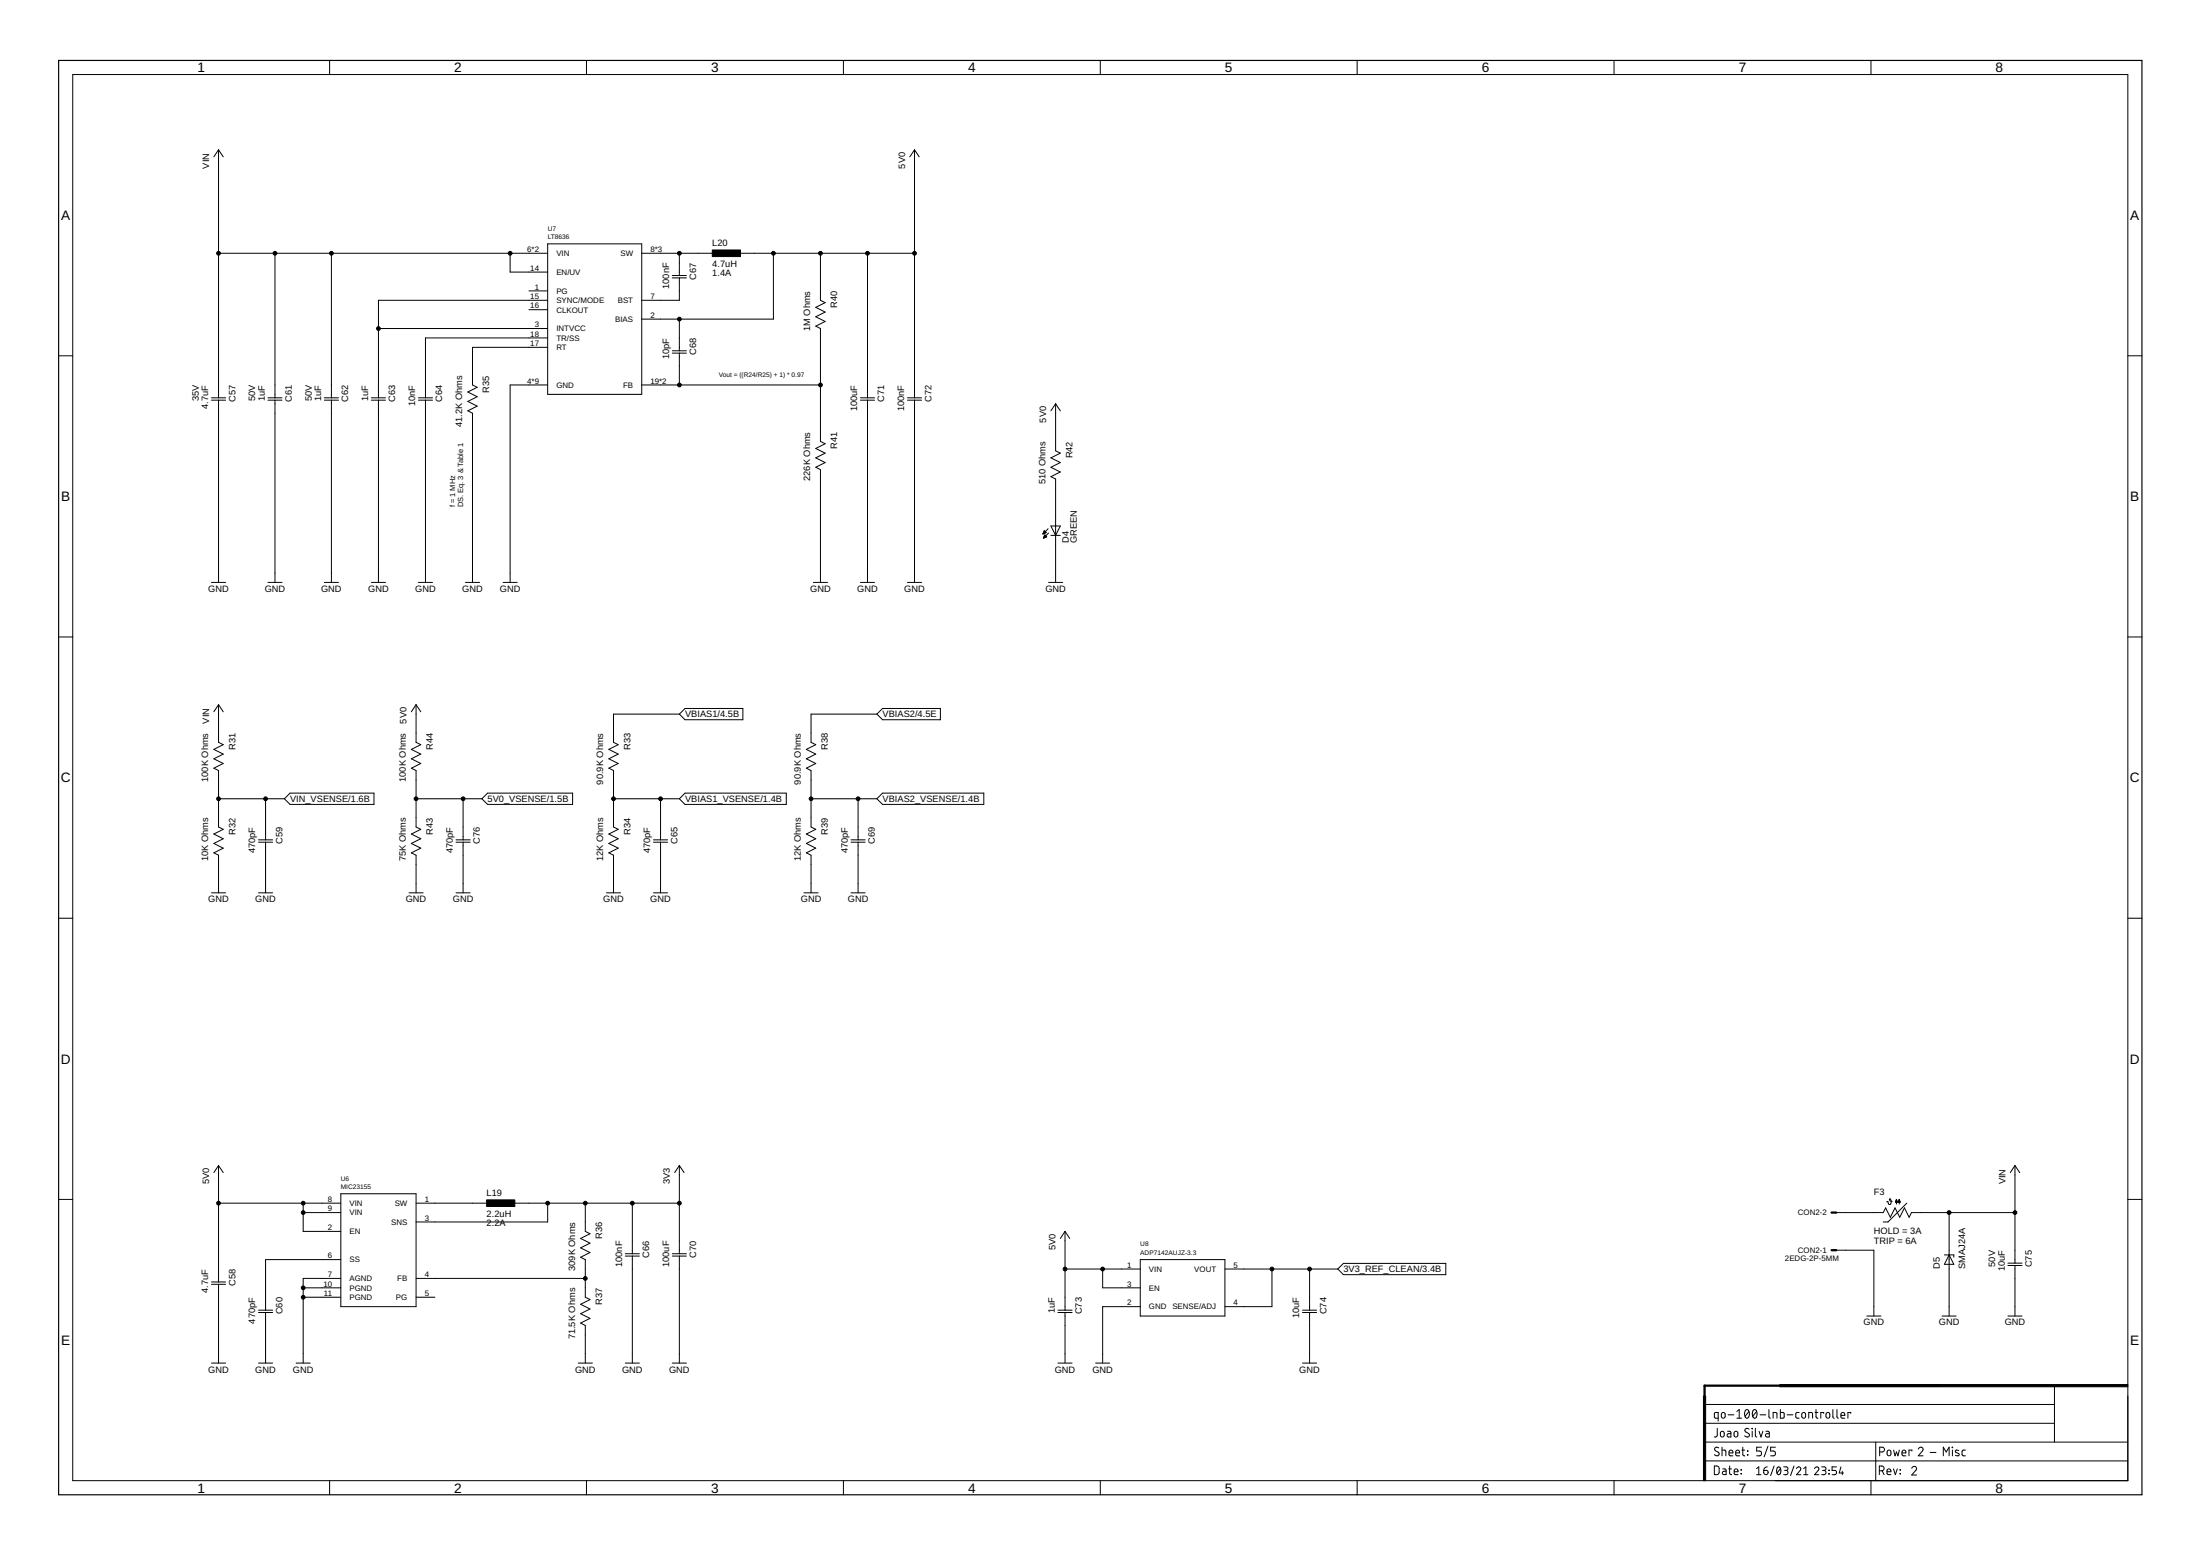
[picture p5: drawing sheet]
<svg xmlns="http://www.w3.org/2000/svg" width="594mm" height="420mm" viewBox="0 0 594 420" stroke-linecap="round" stroke-linejoin="round" font-family="sans-serif">
<g fill="none" stroke="#000" stroke-width=".27">
<path d="M89 16.3v3.8M158.4 16.3v3.8M227.8 16.3v3.8M297.1 16.3v3.8M366.5 16.3v3.8M435.8 16.3v3.8M505.2 16.3v3.8M19.6 20.1h555v379.7h-555zM59 40.4v67M59 40.4l1.3 2M59 40.4l-1.3 2M247 40.4l1.2 2"/>
<path d="M247 40.4l-1.3 2M247 40.4v67M59 68.4h88.9M74.3 68.4v39M89.5 68.4v39M137.8 68.4v5.1h10.1M142.8 78.5h5.1M147.9 65.8h25.4v40.7h-25.4zM173.3 68.4h20.3M181.5 74.4h3.9M181.5 75h3.9M183.5 68.4v6"/>
<path d="M183.5 75v6.1h-10.2M198.7 68.4h48.3M208.9 68.4v17.8h-35.6M221.6 68.4v12.7l1.2 .6-2.5 1.3 2.5 1.3-2.5 1.2 2.5 1.3-2.5 1.3 1.3 .6v30.5l1.2 .6-2.5 1.3 2.5 1.3-2.5 1.2 2.5 1.3-2.5 1.3 1.3 .6v30.5M234.3 68.4v39M15.8 96.1h3.8M102.2 88.7h45.7M142.8 83.6h5.1M147.9 81.1h-45.7v26.3M147.9 91.2h-33v16.2M147.9 93.8h-20.3v10.1l1.3 .7-2.6 1.3 2.6 1.2-2.6 1.3 2.6 1.3-2.6 1.2 1.3 .7v45.7M181.5 94.7h3.9"/>
<path d="M181.5 95.4h3.9M183.5 86.2v8.5M183.5 95.4v8.5M574.6 96.1h3.8M57.1 107.4h3.8M57.1 108.1h3.8M59 108.1v49.2M72.3 107.4h3.9M72.3 108.1h3.9M74.3 108.1v49.2M87.6 107.4h3.8M87.6 108.1h3.8"/>
<path d="M89.5 108.1v49.2M100.3 107.4h3.8M100.3 108.1h3.8M102.2 108.1v49.2M113 107.4h3.8M113 108.1h3.8M114.9 108.1v49.2M147.9 103.9h-10.1v53.4M173.3 103.9h48.3M232.3 107.4h3.9M232.3 108.1h3.9M234.3 108.1v49.2"/>
<path d="M245 107.4h3.9M245 108.1h3.9M247 108.1v49.2M285.1 109v12.7l1.2 .7-2.5 1.2 2.5 1.3-2.5 1.3 2.5 1.2-2.5 1.3 1.3 .6v28M285.1 109l1.2 1.9M285.1 109l-1.3 1.9M57.1 157.3h3.8M72.3 157.3h3.9M87.6 157.3h3.8M100.3 157.3h3.8M113 157.3h3.8M125.7 157.3h3.8"/>
<path d="M135.8 157.3h3.9M219.6 157.3h3.9M232.3 157.3h3.9M245 157.3h3.9M281.6 144.1h.1M281.7 144h.3M281.7 143.9h.6M281.8 143.8h.7M281.8 145.2h.2M281.9 143.7h.5M281.9 145.1h.4M281.9 143.6h.3"/>
<path d="M281.9 145h.7M281.9 144.9h.7M282 143.4h.1M282 143.3l.5 .5-.9 .4zM282 144.8h.4M282 144.6h.3M282.1 144.5h.1M282.1 144.4l.5 .5-.9 .4zM283 142.8l-1.4 1.4M283.1 157.3h3.9M283.1 143.9l-1.4 1.4M283.8 142h2.5l-1.2 2.6z"/>
<path d="M283.8 144.6h2.5M15.8 172h3.8M574.6 172h3.8M59 190.3v10.1l1.3 .7-2.6 1.3 2.6 1.2-2.6 1.3 2.6 1.3-2.6 1.2 1.3 .7v15.2l1.3 .6-2.6 1.3 2.6 1.3-2.6 1.3 2.6 1.2-2.6 1.3 1.3 .6v10.2M59 190.3l1.3 1.9M59 190.3l-1.3 1.9M112.4 190.3v10.1l1.2 .7-2.5 1.3 2.5 1.2-2.5 1.3 2.5 1.3-2.5 1.2 1.3 .7v15.2l1.2 .6-2.5 1.3 2.5 1.3-2.5 1.3 2.5 1.2-2.5 1.3 1.3 .6v10.2M112.4 190.3l1.2 1.9M112.4 190.3l-1.3 1.9M183.5 192.8l1.5-1.5h15.6v3.1h-15.6zM183.5 192.8h-17.8v7.6l1.2 .7-2.5 1.3 2.5 1.2-2.5 1.3 2.5 1.3-2.5 1.2 1.3 .7v15.2l1.2 .6-2.5 1.3 2.5 1.3-2.5 1.3 2.5 1.2-2.5 1.3 1.3 .6v10.2M236.8 192.8h-17.8v7.6l1.3 .7-2.6 1.3 2.6 1.2-2.6 1.3 2.6 1.3-2.6 1.2 1.3 .7v15.2l1.3 .6-2.6 1.3 2.6 1.3-2.6 1.3 2.6 1.2-2.6 1.3 1.3 .6v10.2"/>
<path d="M238.3 191.3h15.6v3.1h-15.6l-1.5-1.6zM59 215.7h17.8M71.7 215.7v11.1M78.3 214.2h22.7v3h-22.7l-1.5-1.5zM112.4 215.7h17.7M125.1 215.7v11.1M130.1 215.7l1.6-1.5h22.9v3h-22.9zM165.7 215.7h17.8M178.4 215.7v11.1M183.5 215.7l1.5-1.5h27.3v3h-27.3zM219 215.7h17.8M231.7 215.7v11.1"/>
<path d="M236.8 215.7l1.5-1.5h27.4v3h-27.4zM69.8 226.8h3.8M69.8 227.4h3.8M71.7 227.4v13.7M123.1 226.8h3.9M123.1 227.4h3.9M125.1 227.4v13.7M176.5 226.8h3.8M176.5 227.4h3.8M178.4 227.4v13.7M229.8 226.8h3.8M229.8 227.4h3.8"/>
<path d="M231.7 227.4v13.7M15.8 247.9h3.8M57.1 241.1h3.8M69.8 241.1h3.8M110.4 241.1h3.9M123.1 241.1h3.9M163.8 241.1h3.8M176.5 241.1h3.8M217.1 241.1h3.8M229.8 241.1h3.8M574.6 247.9h3.8M59 314.7v31.5"/>
<path d="M59 314.7l1.3 1.9M59 314.7l-1.3 1.9M183.5 314.7v23.8M183.5 314.7l1.2 1.9M183.5 314.7l-1.3 1.9M544.1 314.7v26.4M544.1 314.7l1.3 1.9M544.1 314.7l-1.3 1.9M15.8 323.9h3.8M59 324.9h33M81.9 327.4h10.1M81.9 324.9v7.6h10.1"/>
<path d="M92 322.3h20.4v30.5h-20.4zM112.4 324.9h20.3M137.8 324.9h45.7M147.9 324.9v5.1h-35.5M158.1 324.9v7.6l1.2 .6-2.5 1.3 2.5 1.3-2.5 1.3 2.5 1.2-2.5 1.3 1.3 .6v10.2l1.2 .6-2.5 1.3 2.5 1.3-2.5 1.2 2.5 1.3-2.5 1.3 1.3 .6v10.2M168.8 338.5h3.9M168.8 339.2h3.9M170.8 324.9v13.6M170.8 339.2v28.9M181.5 338.5h3.9M181.5 339.2h3.9M183.5 339.2v28.9"/>
<path d="M287.6 332.5v21.3M287.6 332.5l1.3 1.9M287.6 332.5l-1.3 1.9M495.9 327.4h12.7l.6-1.2 1.3 2.5 1.2-2.5 1.3 2.5 1.3-2.5 1.2 2.5 .7-1.3h27.9M495.9 337.6h10.1v17.8M511 324.4a.45 .45 0 0 1-.6-.1 .45 .45 0 0 1 0-.6 .89 .89 0 0 1-.3 1.5l-.3-.7h-.3M511.9 324.6h.5M511.9 324.5h.4M511.9 324.4h.4M512 324.3h.2M512 324.1h.2M512.1 324h.1"/>
<path d="M512.1 323.9v1.2M512.1 323.9l.3 .7h-.5zM512.1 323.9h.1M512.6 324.6h.5M512.7 324.5h.4M512.7 324.4h.3M512.7 324.3h.3M512.8 324.1h.2M512.8 324h.1M512.9 323.9v1.2M512.9 323.9l.2 .7h-.5zM512.9 323.9h.1"/>
<path d="M514.9 324.9l-5.1 5.1h-1.2M525.1 338.9h2.5v.6M526.3 338.9l1.3 2.5h-2.5zM526.3 327.4v28M574.6 323.9h3.8M57.1 346.2h3.8M57.1 346.8h3.8M59 346.8v21.3M69.8 353.8h3.8M69.8 354.4h3.8M71.7 354.4v13.7M81.9 347.7h10.1"/>
<path d="M81.9 350.3h10.1M92 340.1h-20.3v13.7M92 345.2h-10.1v22.9M112.4 345.2h45.7M112.4 350.3h5M285.7 353.8h3.8M285.7 354.4h3.8M287.6 342.7h20.3M287.6 354.4v13.7M297.8 342.7v5h10.1M307.9 340.1h22.9v15.3h-22.9zM307.9 352.8h-10.1v15.3"/>
<path d="M330.8 342.7h30.5M343.5 342.7v10.1h-12.7M351.7 353.8h3.8M351.7 354.4h3.8M353.6 342.7v11.1M353.6 354.4v13.7M362.8 341.1h27.6v3.1h-27.6l-1.5-1.5zM504.1 355.4h3.8M524.4 355.4h3.8M542.2 355.4h3.8M542.2 341.1h3.8M542.2 341.7h3.8"/>
<path d="M544.1 341.7v13.7M57.1 368.1h3.8M69.8 368.1h3.8M80 368.1h3.8M156.1 368.1h3.9M168.8 368.1h3.9M181.5 368.1h3.9M285.7 368.1h3.8M295.8 368.1h3.9M351.7 368.1h3.8M460.3 379.2h94.5M554.8 374.2v15.2"/>
<path d="M89 399.8v3.8M158.4 399.8v3.8M227.8 399.8v3.8M297.1 399.8v3.8M366.5 399.8v3.8M435.8 399.8v3.8M460.3 394.5h114.3M460.3 389.4h114.3M460.3 384.3h94.5M462.9 395.9h.9l.4 .4v1.4l-.4 .5h-.9zM463.7 385.7v2l-.2 .2-.6 .1M464 382.9h-.8l-.2-.2v-1.1l.2-.2h.8v2.3"/>
<path d="M464.1 391a.58 .58 0 0 0-.9-.1 .58 .58 0 0 0 .1 .9l.7 .3a.54 .54 0 0 1 .2 .8 .54 .54 0 0 1-.8 .2l-.5-.3M464.7 386.7l.5-.2a.92 .92 0 0 1 .1 1.5h-.3l-.4-.3zM464.9 381.6l.5-.2a.92 .92 0 0 1 .2 1.5l-.7-.1zM465 391.6l.9 .1 .1 1.4M465 390.8v2.3M465.2 396.6l.7 .1 .2 .2v1.3h-.6a.46 .46 0 0 1-.4-.5 .46 .46 0 0 1 .4-.4h.6M466.5 386.5h.7l.2 .2v1.3h-.6a.46 .46 0 0 1-.4-.4 .46 .46 0 0 1 .4-.5h.6M466.6 382h1.6M466.8 396.6h.8M466.9 392.3h1a.54 .54 0 0 0-.3-.7 .54 .54 0 0 0-.7 .5l.1 .9 .9 .1M467.1 395.9v1.9l.1 .3 .4 .1M468.3 397.4h1a.54 .54 0 0 0-.3-.7 .54 .54 0 0 0-.7 .5l.1 .9 .9 .1"/>
<path d="M468.4 386.7l.5-.2a.92 .92 0 0 1 .1 1.5l-.6-.1zM468.7 392.3h1.1a.54 .54 0 0 0-.4-.7 .54 .54 0 0 0-.7 .5l.1 .9 1 .1M469 382.9h1.3M469 381.1l.6-.5v2.3M470.1 397.9l.2 .1zM470.1 396.8l.2 .2zM470.4 391.6h.7M470.6 390.8v2.1l.5 .2M471.4 380.8a.62 .62 0 0 1 .7-.1 .62 .62 0 0 1 .3 .8 .99 .99 0 0 1-.8 1.4 1.62 1.62 0 0 1-.2-2.1zM471.9 391.8l.1 .1zM471.9 392.8l.1 .1zM472.3 381.1l-1.1 1.3"/>
<path d="M472.3 385.9a.58 .58 0 0 0-.9-.1 .58 .58 0 0 0 0 .9l.7 .4a.58 .58 0 0 1 .1 .8 .58 .58 0 0 1-.9 0l-.2-.2M473.1 385.7l.1 .1zM473.2 386.5v1.5M473.5 380.8a.61 .61 0 0 1 .7-.1 .61 .61 0 0 1 .3 .8 .99 .99 0 0 1-.8 1.4 1.62 1.62 0 0 1-.2-2.1zM474 385.7v1.9l.4 .4M474.3 381.1l-1 1.3M474.3 396.6l.6-.5v2.1M474.3 398.2h1.2M475 386.5l.5 1.5 .5-1.5M475.3 382h1.5M475.7 390.8h-1.3v1h.7a.66 .66 0 0 1 .6 .7 .66 .66 0 0 1-.6 .6h-.7M476.3 397h.7a.59 .59 0 0 1 .4 .7 .59 .59 0 0 1-.6 .5 .59 .59 0 0 1-.5-.6z"/>
<path d="M476.9 386.5h.6l.3 .2v1.3h-.6a.46 .46 0 0 1-.5-.4 .46 .46 0 0 1 .5-.5h.6M477.2 396.1l-.7 .3-.2 .6M477.4 390.5l-1 2.9M477.7 380.6v2l.4 .3M478.8 382.9v-1.5l.9 .1 .1 1.4M479.1 395.9l-1 2.5M479.4 390.8h-1.3v1h.8a.66 .66 0 0 1 .5 .7 .66 .66 0 0 1-.5 .6h-.8M480 396.2a.67 .67 0 0 1 .8 .2 .67 .67 0 0 1 .1 .8 .67 .67 0 0 1-.1 .7 .67 .67 0 0 1-.8 .2 1.76 1.76 0 0 1 0-1.9zM480.8 380.6v2.3h.8l.2-.2v-1.1l-.2-.2h-.8M480.8 396.6l-1 1.1M481.7 396.1h.7a.48 .48 0 0 1 .4 .5 .48 .48 0 0 1-.4 .4h-.5M482.2 397a.58 .58 0 0 1 .6 .6 .58 .58 0 0 1-.6 .6h-.5"/>
<path d="M482.6 382h1.5M484.4 395.9l-.9 2.5M485.1 396.6a.58 .58 0 0 1 .9-.5 .58 .58 0 0 1 .1 .9l-1 1.2h1.2M485.8 381.4h-.6l-.3 .4 .2 1 .7 .1M486.7 381.6l.5-.2a.92 .92 0 0 1 .1 1.5h-.3l-.4-.3zM487 398.2h1.2M487 396.6l.6-.5v2.1M488.4 382.9v-1.5l.9 .1 .2 1.4M490 396.6a.58 .58 0 0 1 .8-.5 .58 .58 0 0 1 .2 .9l-1 1.2h1.2M490.1 381.4h.8M490.4 380.6v2l.1 .2 .4 .1M491.9 396.1h.7a.48 .48 0 0 1 .5 .5 .48 .48 0 0 1-.5 .4h-.5"/>
<path d="M492.5 381.7v-.3h-.8v1.5M492.5 397a.58 .58 0 0 1 .6 .6 .58 .58 0 0 1-.6 .6h-.6M493.2 381.6l.5-.2a.92 .92 0 0 1 .2 1.5h-.4l-.4-.3zM493.8 397.9l.2 .1zM493.8 397l.2 .1zM494.9 380.6l.1 2.1 .3 .2M495.9 396.1h-1.2v.9h.7a.59 .59 0 0 1 .5 .6 .59 .59 0 0 1-.5 .6h-.7M496 380.6v2l.4 .3M497.1 382.2h1.1a.55 .55 0 0 0-.4-.8 .55 .55 0 0 0-.7 .5l.1 .9 1 .1M497.1 396.1l-.4 1.6h1.1M497.5 397.3v.9M499.8 381.7v-.3h-.8v1.5"/>
<path d="M505.2 399.8v3.8M506.5 389.4v10.4M507.5 397.2h.6a.65 .65 0 0 0 .7-.7 .65 .65 0 0 0-.7-.6h-.6v2.3M507.6 392.1h.6a.65 .65 0 0 0 .7-.7 .65 .65 0 0 0-.7-.6h-.6v2.3M508.3 397.2l.5 1M509.6 397.4h1a.54 .54 0 0 0-.4-.7 .54 .54 0 0 0-.6 .5l.1 .9 .9 .1M509.7 391.7l.3-.1 .5 .1 .1 .9a.52 .52 0 0 1-.5 .5 .52 .52 0 0 1-.5-.5zM511.3 396.6l.5 1.6 .5-1.6M511.3 391.6l.4 1.5 .4-1 .4 1 .4-1.5M513.1 396.8l.1 .2zM513.1 397.9l.1 .1zM513.6 392.3h1a.54 .54 0 0 0-.3-.7 .54 .54 0 0 0-.7 .5l.1 .9 .9 .1"/>
<path d="M516.2 396.5a.65 .65 0 0 1 1-.5 .65 .65 0 0 1 .2 1l-1.2 1.3h1.3M516.3 391.8v-.2h-.8v1.5M518 391.3a.64 .64 0 0 1 .9-.5 .64 .64 0 0 1 .2 1l-1.1 1.3h1.3M521.2 392.2h1.6M524.8 393.1v-2.3l.7 1.3 .8-1.3v2.3M527.2 390.8l.1 .1zM527.2 391.6v1.5M528.9 391.7l-.6-.1-.3 .2 .1 .3 .9 .5v.4h-1M530.7 391.6h-.6l-.3 .3 .1 1.1 .8 .1"/>
</g>
<path d="M494.6 327.4h1.3M494.6 337.6h1.3M523.8 374.2h-63.5v3.8" fill="none" stroke="#000" stroke-width=".61"/>
<path d="M192.3 67.5h7.7v1.8h-7.7zM131.4 324h7.6v1.8h-7.6zM460 377h.6v22.8h-.6zM480.6 373.9h94v.6h-94z" fill="#000" stroke="#000" stroke-width=".27"/>
<path d="M15.8 16.3h562.6v387.3h-562.6z" fill="none" stroke="#000" stroke-width=".32"/>
<g fill="#000" stroke="#000" stroke-width=".27">
<circle cx="59" cy="68.4" r=".51"/>
<circle cx="74.3" cy="68.4" r=".51"/>
<circle cx="89.5" cy="68.4" r=".51"/>
<circle cx="137.8" cy="68.4" r=".51"/>
<circle cx="183.5" cy="68.4" r=".51"/>
<circle cx="208.9" cy="68.4" r=".51"/>
<circle cx="221.6" cy="68.4" r=".51"/>
<circle cx="234.3" cy="68.4" r=".51"/>
<circle cx="247" cy="68.4" r=".51"/>
<circle cx="102.2" cy="88.7" r=".51"/>
<circle cx="183.5" cy="86.2" r=".51"/>
<circle cx="183.5" cy="103.9" r=".51"/>
<circle cx="221.6" cy="103.9" r=".51"/>
<circle cx="59" cy="215.7" r=".51"/>
<circle cx="71.7" cy="215.7" r=".51"/>
<circle cx="112.4" cy="215.7" r=".51"/>
<circle cx="125.1" cy="215.7" r=".51"/>
<circle cx="165.7" cy="215.7" r=".51"/>
<circle cx="178.4" cy="215.7" r=".51"/>
<circle cx="219" cy="215.7" r=".51"/>
<circle cx="231.7" cy="215.7" r=".51"/>
<circle cx="59" cy="324.9" r=".51"/>
<circle cx="81.9" cy="327.4" r=".51"/>
<circle cx="81.9" cy="324.9" r=".51"/>
<circle cx="147.9" cy="324.9" r=".51"/>
<circle cx="158.1" cy="324.9" r=".51"/>
<circle cx="170.8" cy="324.9" r=".51"/>
<circle cx="183.5" cy="324.9" r=".51"/>
<circle cx="526.3" cy="327.4" r=".51"/>
<circle cx="544.1" cy="327.4" r=".51"/>
<circle cx="81.9" cy="347.7" r=".51"/>
<circle cx="81.9" cy="350.3" r=".51"/>
<circle cx="158.1" cy="345.2" r=".51"/>
<circle cx="287.6" cy="342.7" r=".51"/>
<circle cx="297.8" cy="342.7" r=".51"/>
<circle cx="343.5" cy="342.7" r=".51"/>
<circle cx="353.6" cy="342.7" r=".51"/>
</g>
<g font-size="3.7">
<text x="53.3" y="19.5">1</text>
<text x="122.7" y="19.5">2</text>
<text x="192" y="19.5">3</text>
<text x="261.4" y="19.5">4</text>
<text x="330.8" y="19.5">5</text>
<text x="400.2" y="19.5">6</text>
<text x="469.5" y="19.5">7</text>
<text x="538.9" y="19.5">8</text>
<text x="16.5" y="59.4">A</text>
<text x="575.3" y="59.4">A</text>
<text x="16.5" y="135.3">B</text>
<text x="575.3" y="135.3">B</text>
<text x="16.4" y="211.3">C</text>
<text x="575.2" y="211.3">C</text>
<text x="16.4" y="287.2">D</text>
<text x="575.2" y="287.2">D</text>
<text x="16.5" y="363.1">E</text>
<text x="575.3" y="363.1">E</text>
<text x="53.3" y="403">1</text>
<text x="122.7" y="403">2</text>
<text x="192" y="403">3</text>
<text x="261.4" y="403">4</text>
<text x="330.8" y="403">5</text>
<text x="400.2" y="403">6</text>
<text x="469.5" y="403">7</text>
<text x="538.9" y="403">8</text>
</g>
<g font-size="2.5">
<text x="56.5" y="45.5" transform="rotate(-90 56.5 45.5)">VIN</text>
<text x="244.4" y="45.5" transform="rotate(-90 244.4 45.5)">5V0</text>
<text x="192.3" y="66.5">L20</text>
<text x="188" y="75.5" transform="rotate(-90 188 75.5)">C67</text>
<text x="192.3" y="74.6">1.4A</text>
<text x="192.3" y="72">4.7uH</text>
<text x="180.7" y="78" transform="rotate(-90 180.7 78)">100nF</text>
<text x="226.1" y="83.1" transform="rotate(-90 226.1 83.1)">R40</text>
<text x="218.8" y="89.4" transform="rotate(-90 218.8 89.4)">1M Ohms</text>
<text x="188" y="95.8" transform="rotate(-90 188 95.8)">C68</text>
<text x="180.7" y="97" transform="rotate(-90 180.7 97)">10pF</text>
<text x="132.1" y="106" transform="rotate(-90 132.1 106)">R35</text>
<text x="53.7" y="108.4" transform="rotate(-90 53.7 108.4)">35V</text>
<text x="56.2" y="110.4" transform="rotate(-90 56.2 110.4)">4.7uF</text>
<text x="63.6" y="108.5" transform="rotate(-90 63.6 108.5)">C57</text>
<text x="68.9" y="108.4" transform="rotate(-90 68.9 108.4)">50V</text>
<text x="71.5" y="108.3" transform="rotate(-90 71.5 108.3)">1uF</text>
<text x="78.8" y="108.5" transform="rotate(-90 78.8 108.5)">C61</text>
<text x="84.2" y="108.4" transform="rotate(-90 84.2 108.4)">50V</text>
<text x="86.7" y="108.3" transform="rotate(-90 86.7 108.3)">1uF</text>
<text x="94" y="108.5" transform="rotate(-90 94 108.5)">C62</text>
<text x="99.4" y="108.3" transform="rotate(-90 99.4 108.3)">1uF</text>
<text x="106.7" y="108.5" transform="rotate(-90 106.7 108.5)">C63</text>
<text x="112.1" y="109.7" transform="rotate(-90 112.1 109.7)">10nF</text>
<text x="119.4" y="108.5" transform="rotate(-90 119.4 108.5)">C64</text>
<text x="231.5" y="111.1" transform="rotate(-90 231.5 111.1)">100uF</text>
<text x="238.8" y="108.5" transform="rotate(-90 238.8 108.5)">C71</text>
<text x="244.2" y="111.1" transform="rotate(-90 244.2 111.1)">100nF</text>
<text x="251.5" y="108.5" transform="rotate(-90 251.5 108.5)">C72</text>
<text x="124.8" y="115.3" transform="rotate(-90 124.8 115.3)">41.2K Ohms</text>
<text x="282.5" y="114.1" transform="rotate(-90 282.5 114.1)">5V0</text>
<text x="226.1" y="121.2" transform="rotate(-90 226.1 121.2)">R41</text>
<text x="289.6" y="123.8" transform="rotate(-90 289.6 123.8)">R42</text>
<text x="218.8" y="129.9" transform="rotate(-90 218.8 129.9)">226K Ohms</text>
<text x="282.3" y="130.7" transform="rotate(-90 282.3 130.7)">510 Ohms</text>
<text x="288.6" y="146.6" transform="rotate(-90 288.6 146.6)">D4</text>
<text x="290.8" y="146.6" transform="rotate(-90 290.8 146.6)">GREEN</text>
<text x="56.2" y="159.8">GND</text>
<text x="71.5" y="159.8">GND</text>
<text x="86.7" y="159.8">GND</text>
<text x="99.4" y="159.8">GND</text>
<text x="112.1" y="159.8">GND</text>
<text x="124.8" y="159.8">GND</text>
<text x="135" y="159.8">GND</text>
<text x="218.8" y="159.8">GND</text>
<text x="231.5" y="159.8">GND</text>
<text x="244.2" y="159.8">GND</text>
<text x="282.3" y="159.8">GND</text>
<text x="56.5" y="195.4" transform="rotate(-90 56.5 195.4)">VIN</text>
<text x="109.8" y="195.4" transform="rotate(-90 109.8 195.4)">5V0</text>
<text x="185" y="193.7">VBIAS1/4.5B</text>
<text x="238.3" y="193.7">VBIAS2/4.5E</text>
<text x="63.6" y="202.5" transform="rotate(-90 63.6 202.5)">R31</text>
<text x="116.9" y="202.5" transform="rotate(-90 116.9 202.5)">R44</text>
<text x="170.2" y="202.5" transform="rotate(-90 170.2 202.5)">R33</text>
<text x="223.6" y="202.5" transform="rotate(-90 223.6 202.5)">R38</text>
<text x="56.2" y="211.1" transform="rotate(-90 56.2 211.1)">100K Ohms</text>
<text x="109.6" y="211.1" transform="rotate(-90 109.6 211.1)">100K Ohms</text>
<text x="162.9" y="211.8" transform="rotate(-90 162.9 211.8)">90.9K Ohms</text>
<text x="216.2" y="211.8" transform="rotate(-90 216.2 211.8)">90.9K Ohms</text>
<text x="78.3" y="216.6">VIN_VSENSE/1.6B</text>
<text x="131.6" y="216.6">5V0_VSENSE/1.5B</text>
<text x="185" y="216.6">VBIAS1_VSENSE/1.4B</text>
<text x="238.3" y="216.6">VBIAS2_VSENSE/1.4B</text>
<text x="63.6" y="225.4" transform="rotate(-90 63.6 225.4)">R32</text>
<text x="76.3" y="227.9" transform="rotate(-90 76.3 227.9)">C59</text>
<text x="116.9" y="225.4" transform="rotate(-90 116.9 225.4)">R43</text>
<text x="129.6" y="227.9" transform="rotate(-90 129.6 227.9)">C76</text>
<text x="170.2" y="225.4" transform="rotate(-90 170.2 225.4)">R34</text>
<text x="182.9" y="227.9" transform="rotate(-90 182.9 227.9)">C65</text>
<text x="223.6" y="225.4" transform="rotate(-90 223.6 225.4)">R39</text>
<text x="236.3" y="227.9" transform="rotate(-90 236.3 227.9)">C69</text>
<text x="56.2" y="232.6" transform="rotate(-90 56.2 232.6)">10K Ohms</text>
<text x="68.9" y="230.4" transform="rotate(-90 68.9 230.4)">470pF</text>
<text x="109.6" y="232.6" transform="rotate(-90 109.6 232.6)">75K Ohms</text>
<text x="122.3" y="230.4" transform="rotate(-90 122.3 230.4)">470pF</text>
<text x="162.9" y="232.6" transform="rotate(-90 162.9 232.6)">12K Ohms</text>
<text x="175.6" y="230.4" transform="rotate(-90 175.6 230.4)">470pF</text>
<text x="216.2" y="232.6" transform="rotate(-90 216.2 232.6)">12K Ohms</text>
<text x="228.9" y="230.4" transform="rotate(-90 228.9 230.4)">470pF</text>
<text x="56.2" y="243.6">GND</text>
<text x="68.9" y="243.6">GND</text>
<text x="109.6" y="243.6">GND</text>
<text x="122.3" y="243.6">GND</text>
<text x="162.9" y="243.6">GND</text>
<text x="175.6" y="243.6">GND</text>
<text x="216.2" y="243.6">GND</text>
<text x="228.9" y="243.6">GND</text>
<text x="56.5" y="319.8" transform="rotate(-90 56.5 319.8)">5V0</text>
<text x="131.4" y="323">L19</text>
<text x="180.9" y="319.8" transform="rotate(-90 180.9 319.8)">3V3</text>
<text x="506" y="322.6">F3</text>
<text x="541.6" y="319.8" transform="rotate(-90 541.6 319.8)">VIN</text>
<text x="131.4" y="328.6">2.2uH</text>
<text x="131.4" y="331.1">2.2A</text>
<text x="162.6" y="334.6" transform="rotate(-90 162.6 334.6)">R36</text>
<text x="506" y="333.3">HOLD = 3A</text>
<text x="506" y="335.8">TRIP = 6A</text>
<text x="175.3" y="339.6" transform="rotate(-90 175.3 339.6)">C66</text>
<text x="188" y="339.6" transform="rotate(-90 188 339.6)">C70</text>
<text x="285.1" y="337.6" transform="rotate(-90 285.1 337.6)">5V0</text>
<text x="63.6" y="347.3" transform="rotate(-90 63.6 347.3)">C58</text>
<text x="155.3" y="343.2" transform="rotate(-90 155.3 343.2)">309K Ohms</text>
<text x="168" y="342.2" transform="rotate(-90 168 342.2)">100nF</text>
<text x="180.7" y="342.2" transform="rotate(-90 180.7 342.2)">100uF</text>
<text x="362.8" y="343.6">3V3_REF_CLEAN/3.4B</text>
<text x="523.8" y="342.7" transform="rotate(-90 523.8 342.7)">D5</text>
<text x="530.6" y="342.7" transform="rotate(-90 530.6 342.7)">SMAJ24A</text>
<text x="538.8" y="342.1" transform="rotate(-90 538.8 342.1)">50V</text>
<text x="541.3" y="343.3" transform="rotate(-90 541.3 343.3)">10uF</text>
<text x="548.7" y="342.2" transform="rotate(-90 548.7 342.2)">C75</text>
<text x="56.2" y="349.1" transform="rotate(-90 56.2 349.1)">4.7uF</text>
<text x="162.6" y="352.3" transform="rotate(-90 162.6 352.3)">R37</text>
<text x="68.9" y="357.4" transform="rotate(-90 68.9 357.4)">470pF</text>
<text x="76.3" y="354.9" transform="rotate(-90 76.3 354.9)">C60</text>
<text x="284.8" y="354.6" transform="rotate(-90 284.8 354.6)">1uF</text>
<text x="292.1" y="354.9" transform="rotate(-90 292.1 354.9)">C73</text>
<text x="350.9" y="356" transform="rotate(-90 350.9 356)">10uF</text>
<text x="358.2" y="354.9" transform="rotate(-90 358.2 354.9)">C74</text>
<text x="503.2" y="357.9">GND</text>
<text x="523.6" y="357.9">GND</text>
<text x="541.3" y="357.9">GND</text>
<text x="155.3" y="361.7" transform="rotate(-90 155.3 361.7)">71.5K Ohms</text>
<text x="56.2" y="370.6">GND</text>
<text x="68.9" y="370.6">GND</text>
<text x="79.1" y="370.6">GND</text>
<text x="155.3" y="370.6">GND</text>
<text x="168" y="370.6">GND</text>
<text x="180.7" y="370.6">GND</text>
<text x="284.8" y="370.6">GND</text>
<text x="295" y="370.6">GND</text>
<text x="350.9" y="370.6">GND</text>
</g>
<g font-size="2.1">
<text x="142.4" y="68">6*2</text>
<text x="150.2" y="69.1">VIN</text>
<text x="167.5" y="69.1">SW</text>
<text x="175.6" y="68">8*3</text>
<text x="143.2" y="73.1">14</text>
<text x="150.2" y="74.2">EN/UV</text>
<text x="143.2" y="80.7">15</text>
<text x="143.2" y="83.3">16</text>
<text x="144.4" y="78.2">1</text>
<text x="150.2" y="79.3">PG</text>
<text x="150.2" y="81.8">SYNC/MODE</text>
<text x="166.8" y="81.8">BST</text>
<text x="175.6" y="80.7">7</text>
<text x="144.4" y="88.3">3</text>
<text x="150.2" y="89.5">INTVCC</text>
<text x="150.2" y="84.4">CLKOUT</text>
<text x="166.1" y="86.9">BIAS</text>
<text x="175.6" y="85.8">2</text>
<text x="143.2" y="93.4">17</text>
<text x="143.2" y="90.9">18</text>
<text x="150.2" y="94.5">RT</text>
<text x="150.2" y="92">TR/SS</text>
<text x="142.4" y="103.6">4*9</text>
<text x="150.2" y="104.7">GND</text>
<text x="168.2" y="104.7">FB</text>
<text x="175.6" y="103.6">19*2</text>
<text x="88.5" y="324.5">8</text>
<text x="88.5" y="327.1">9</text>
<text x="94.4" y="325.7">VIN</text>
<text x="94.4" y="328.2">VIN</text>
<text x="106.6" y="325.7">SW</text>
<text x="114.7" y="324.5">1</text>
<text x="114.7" y="329.6">3</text>
<text x="485.5" y="328.2">CON2-2</text>
<text x="88.5" y="332.2">2</text>
<text x="94.4" y="333.3">EN</text>
<text x="105.6" y="330.7">SNS</text>
<text x="88.5" y="339.8">6</text>
<text x="94.4" y="340.9">SS</text>
<text x="482" y="340.5">2EDG-2P-5MM</text>
<text x="485.5" y="338.4">CON2-1</text>
<text x="87.3" y="347.4">10</text>
<text x="88.5" y="344.9">7</text>
<text x="94.4" y="346">AGND</text>
<text x="107.3" y="346">FB</text>
<text x="114.7" y="344.9">4</text>
<text x="304.4" y="342.3">1</text>
<text x="304.4" y="347.4">3</text>
<text x="310.2" y="343.4">VIN</text>
<text x="322.5" y="343.4">VOUT</text>
<text x="333.1" y="342.3">5</text>
<text x="87.5" y="349.9">11</text>
<text x="94.4" y="348.5">PGND</text>
<text x="94.4" y="351.1">PGND</text>
<text x="106.9" y="351.1">PG</text>
<text x="114.7" y="349.9">5</text>
<text x="304.4" y="352.5">2</text>
<text x="310.2" y="353.6">GND</text>
<text x="310.2" y="348.5">EN</text>
<text x="316.6" y="353.6">SENSE/ADJ</text>
<text x="333.1" y="352.5">4</text>
</g>
<g font-size="2">
<text x="122.9" y="137" transform="rotate(-90 122.9 137)">f = 1 MHz</text>
<text x="125" y="137" transform="rotate(-90 125 137)">DS. Eq. 3 &amp; Table 1</text>
</g>
<g font-size="1.8">
<text x="147.9" y="64.6">LT8636</text>
<text x="147.9" y="62.3">U7</text>
<text x="194.1" y="101.9">Vout = ((R24/R25) + 1) * 0.97</text>
<text x="92" y="321.1">MIC23155</text>
<text x="92" y="318.8">U6</text>
<text x="307.9" y="338.9">ADP7142AUJZ-3.3</text>
<text x="307.9" y="336.6">U8</text>
</g>
</svg>
